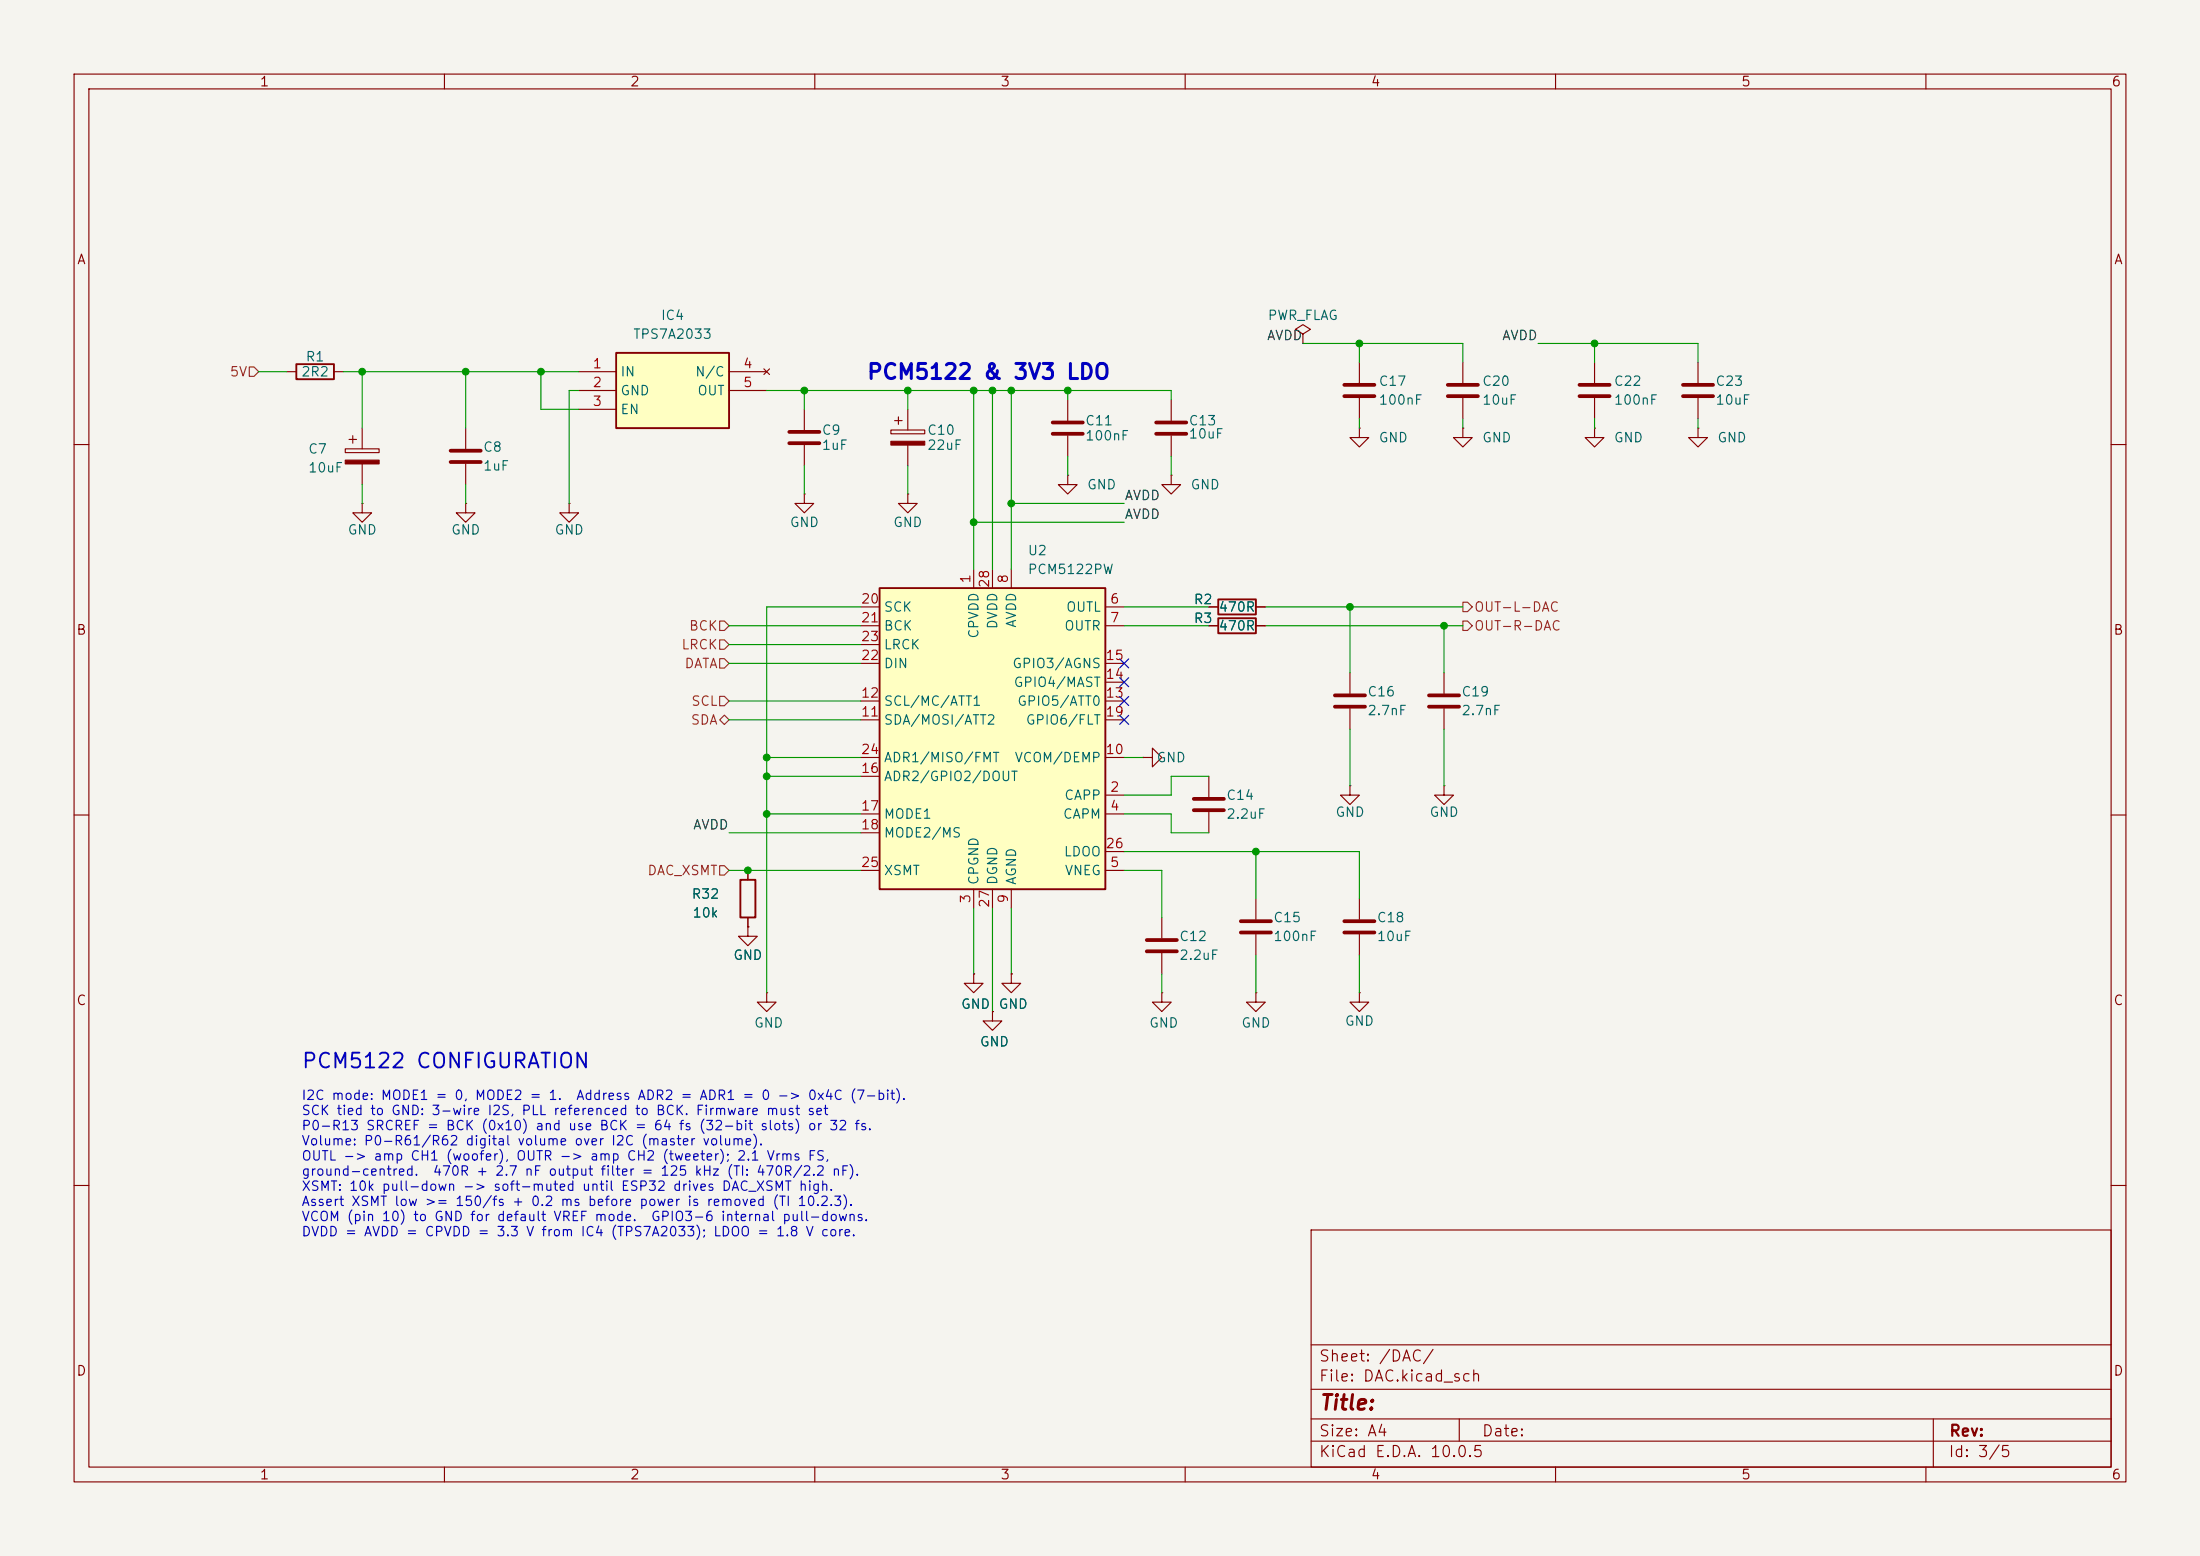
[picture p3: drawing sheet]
<svg xmlns="http://www.w3.org/2000/svg" width="297mm" height="210mm" viewBox="0 0 297 210" stroke-linecap="round" stroke-linejoin="round" font-family="sans-serif">
<path d="M0 0h297v210h-297z" fill="#f5f4ef" stroke="#f5f4ef" stroke-width=".14"/>
<g fill="none" stroke="#840000" stroke-width=".15">
<path d="M10 10h277v190h-277zM12 12h273v186h-273zM60 10v2M110 10v2M160 10v2M210 10v2M260 10v2M175.9 45.1l1-.6-1-.7-1 .7 1 .6v1.3M175.9 46.4h.1M10 60h2M285 60h2M10 110h2"/>
<path d="M182.2 106v1.3h1.3l-1.3 1.3-1.2-1.3h1.2M182.2 106h.1M285 110h2M10 160h2M177 166h108v32h-108zM285 160h2M60 198v2M110 198v2M160 198v2M177 194.5h108M177 191.5h108M177 187.5h108"/>
<path d="M177 181.5h108M197 191.5v3M210 198v2M260 198v2M261 191.5v6.5"/>
</g>
<path d="M83.2 47.6h15.2v10.2h-15.2z" fill="#ffffc2"/>
<path d="M40 49.1h5.1v2.1h-5.1zM83.2 47.6h15.2v10.2h-15.2zM164.5 83.4h5v2.1h-5zM99.9 118.7h2.1v5.1h-2.1z" fill="none" stroke="#840000" stroke-width=".25"/>
<g fill="none" stroke="#840000" stroke-width=".15">
<path d="M38.7 50.2h1.3M45.1 50.2h1.3M47.1 59.3h1M47.6 58.8v1M48.9 57.8v2.8M62.9 57.8v2.8M78.1 50.2h5.1M78.1 52.7h5.1M78.1 55.2h5.1M98.4 50.2h5.1M98.4 52.7h5.1M103.1 49.8l.8 .7"/>
<path d="M103.9 49.8l-.8 .7M120.3 58h4.5v.5h-4.5zM120.8 56.8h1M121.3 56.3v1M122.6 55.2v2.8M158.1 54v2.8M158.1 58.8v2.8M46.6 60.6h4.6v.5h-4.6zM48.9 67.9v1.3h1.3l-1.3 1.3-1.3-1.3h1.3M48.9 67.9h.1M48.9 62.6v2.8M62.9 67.9v1.3h1.2l-1.2 1.3-1.3-1.3h1.3"/>
<path d="M62.9 67.9h.1M62.9 62.6v2.8M122.6 66.7v1.2h1.2l-1.2 1.3-1.3-1.3h1.3M122.6 66.7h.1M122.6 60.1v2.8M158.1 64.1v1.3h1.3l-1.3 1.3-1.3-1.3h1.3M158.1 64.1h.1M163.2 84.5h1.3M169.5 84.5h1.3M182.2 90.8v2.8M182.2 95.6v2.8M194.9 90.8v2.8"/>
<path d="M194.9 95.6v2.8M101 117.5v1.2M163.2 104.8v2.8M163.2 109.6v2.8M101 123.8v1.3M103.5 134v1.3h1.3l-1.3 1.2-1.3-1.2h1.3M103.5 134h.1M131.4 131.4v1.3h1.3l-1.3 1.3-1.2-1.3h1.2M131.4 131.4h.1M134 136.5v1.3h1.3l-1.3 1.3-1.3-1.3h1.3M134 136.5h.1M136.5 131.4v1.3h1.3l-1.3 1.3-1.2-1.3h1.2"/>
<path d="M136.5 131.4h.1M156.8 134v1.3h1.3l-1.3 1.2-1.2-1.2h1.2M156.8 134h.1M156.8 123.8v2.8M156.8 128.7v2.7M169.5 134v1.3h1.3l-1.3 1.2-1.2-1.2h1.2M169.5 134h.1M169.5 121.3v2.8M169.5 126.1v2.8M183.5 134v1.3h1.3l-1.3 1.2-1.3-1.2h1.3M183.5 134h.1M183.5 121.3v2.8"/>
<path d="M183.5 126.1v2.8"/>
</g>
<g fill="none" stroke="#840000" stroke-width=".51">
<path d="M156.1 57h4M156.1 58.5h4M60.8 60.8h4.1M60.8 62.4h4.1M180.2 93.9h4.1M180.2 95.4h4.1M192.9 93.9h4.1M192.9 95.4h4.1M161.2 107.8h4M161.2 109.3h4M154.8 126.9h4.1M154.8 128.4h4.1"/>
<path d="M167.5 124.3h4.1M167.5 125.9h4.1M181.5 124.3h4M181.5 125.9h4"/>
</g>
<g fill="#840000" stroke="#840000" stroke-width=".15">
<path d="M120.3 59.6h4.5v.5h-4.5z"/>
<path d="M46.6 62.1h4.6v.5h-4.6z"/>
</g>
<path d="M118.7 79.4h30.5v40.6h-30.5z" fill="#ffffc2"/>
<path d="M118.7 79.4h30.5v40.6h-30.5zM164.5 80.9h5v2h-5z" fill="none" stroke="#840000" stroke-width=".25"/>
<g fill="none" stroke="#840000" stroke-width=".15">
<path d="M108.6 55.2v2.8M144.1 54v2.8M144.1 58.8v2.8M183.5 57.8v1.3h1.3l-1.3 1.2-1.3-1.2h1.3M183.5 57.8h.1M183.5 48.9v2.8M183.5 53.7v2.8M197.5 57.8v1.3h1.3l-1.3 1.2-1.3-1.2h1.3M197.5 57.8h.1M197.5 48.9v2.8M197.5 53.7v2.8M215.3 57.8v1.3h1.2l-1.2 1.2-1.3-1.2h1.3"/>
<path d="M215.3 57.8h.1M215.3 48.9v2.8M215.3 53.7v2.8M229.2 57.8v1.3h1.3l-1.3 1.2-1.2-1.2h1.2M229.2 57.8h.1M229.2 48.9v2.8M229.2 53.7v2.8M76.8 67.9v1.3h1.3l-1.3 1.3-1.2-1.3h1.2M76.8 67.9h.1M108.6 66.7v1.2h1.3l-1.3 1.3-1.3-1.3h1.3M108.6 66.7h.1M108.6 60.1v2.8"/>
<path d="M131.4 76.8v2.6M134 76.8v2.6M136.5 76.8v2.6M144.1 64.1v1.3h1.3l-1.3 1.3-1.2-1.3h1.2M144.1 64.1h.1M116.2 81.9h2.5M116.2 84.5h2.5M116.2 97.2h2.5M116.2 94.6h2.5M116.2 89.5h2.5M116.2 87h2.5M149.2 81.9h2.6"/>
<path d="M149.2 84.5h2.6M149.2 97.2h2.6M149.2 94.6h2.6M149.2 92.1h2.6M149.2 89.5h2.6M163.2 81.9h1.3M163.2 84.5h1.3M169.5 81.9h1.3M169.5 84.5h1.3M101 117.5v1.2M116.2 109.9h2.5M116.2 117.5h2.5"/>
<path d="M116.2 102.2h2.5M116.2 104.8h2.5M116.2 112.4h2.5M149.2 107.3h2.6M149.2 109.9h2.6M149.2 117.5h2.6M149.2 102.2h2.6M149.2 114.9h2.6M154.3 102.2h1.3v-1.2l1.2 1.2-1.2 1.3v-1.3M154.3 102.2h.1M194.9 106v1.3h1.3l-1.3 1.3-1.2-1.3h1.2M194.9 106h.1"/>
<path d="M101 125.1v1.3h1.2l-1.2 1.2-1.3-1.2h1.3M101 125.1h.1M101 123.8v1.3M131.4 131.4h.1M131.4 120v2.6M134 136.5h.1M134 120v2.6M136.5 131.4h.1M136.5 120v2.6"/>
</g>
<path d="M106.6 58.3h4M106.6 59.8h4M142.1 57h4.1M142.1 58.5h4.1M181.5 51.9h4M181.5 53.5h4M195.5 51.9h4M195.5 53.5h4M213.2 51.9h4.1M213.2 53.5h4.1M227.2 51.9h4.1M227.2 53.5h4.1" fill="none" stroke="#840000" stroke-width=".51"/>
<path d="M33.7 49.5h.6l.6 .7-.6 .6h-.6zM97.2 88.9h.6l.6 .6-.6 .7h-.6zM97.2 94h.6l.6 .6-.6 .7h-.6zM97.2 83.8h.6l.6 .7-.6 .6h-.6zM97.2 86.4h.6l.6 .6-.6 .6h-.6zM97.2 97.2l.6-.7 .6 .7-.6 .6zM197.5 83.8h.6l.7 .7-.7 .6h-.6zM197.5 81.3h.6l.7 .6-.7 .7h-.6zM97.2 116.8h.6l.6 .7-.6 .6h-.6z" fill="none" stroke="#725600" stroke-width=".15"/>
<g fill="none" stroke="#009600" stroke-width=".15">
<path d="M34.9 50.2h3.8M46.4 50.2h31.7M48.9 50.2v7.6M62.9 50.2v7.6M73 50.2v5h5.1M78.1 52.7h-1.3v15.2M103.5 52.7h54.6v1.3M108.6 52.7v2.5M122.6 52.7v2.5M131.4 52.7v24.1M134 52.7v24.1M136.5 52.7v24.1"/>
<path d="M144.1 52.7v1.3M175.9 46.4h21.6v2.5M183.5 46.4v2.5M183.5 56.5v1.3M197.5 56.5v1.3M207.6 46.4h21.6v2.5M215.3 46.4v2.5M215.3 56.5v1.3M229.2 56.5v1.3M48.9 65.4v2.5M62.9 65.4v2.5M108.6 62.9v3.8"/>
<path d="M122.6 62.9v3.8M131.4 70.5h20.4M136.5 67.9h15.3M144.1 61.6v2.5M158.1 61.6v2.5M98.4 87h17.8M98.4 89.5h17.8M98.4 94.6h17.8M98.4 84.5h17.8M98.4 97.2h17.8M116.2 81.9h-12.7v52.1M151.8 81.9h11.4"/>
<path d="M151.8 84.5h11.4M170.8 81.9h26.7M170.8 84.5h26.7M182.2 81.9v8.9M182.2 98.4v7.6M194.9 84.5v6.3M194.9 98.4v7.6M98.4 112.4h17.8M98.4 117.5h17.8M103.5 104.8h12.7M103.5 109.9h12.7M103.5 102.2h12.7"/>
<path d="M151.8 109.9h6.3v2.5h5.1M151.8 114.9h31.7v6.4M151.8 117.5h5v6.3M151.8 102.2h2.5M163.2 104.8h-5.1v2.5h-6.3M169.5 114.9v6.4M131.4 122.6v8.8M134 122.6v13.9M136.5 122.6v8.8M156.8 131.4v2.6M169.5 128.9v5.1M183.5 128.9v5.1"/>
</g>
<path d="M151.2 96.5l1.2 1.3M151.2 88.9l1.2 1.2M151.2 91.5l1.2 1.2M151.2 94l1.2 1.2M152.4 96.5l-1.2 1.3M152.4 88.9l-1.2 1.2M152.4 91.5l-1.2 1.2M152.4 94l-1.2 1.2" fill="none" stroke="#000084" stroke-width=".15"/>
<g fill="#009600" stroke="#009600" stroke-width=".14">
<circle cx="48.9" cy="50.2" r=".46"/>
<circle cx="101" cy="117.5" r=".46"/>
<circle cx="103.5" cy="109.9" r=".46"/>
<circle cx="103.5" cy="102.2" r=".46"/>
<circle cx="103.5" cy="104.8" r=".46"/>
<circle cx="194.9" cy="84.5" r=".46"/>
<circle cx="215.3" cy="46.4" r=".46"/>
<circle cx="183.5" cy="46.4" r=".46"/>
<circle cx="136.5" cy="52.7" r=".46"/>
<circle cx="131.4" cy="52.7" r=".46"/>
<circle cx="134" cy="52.7" r=".46"/>
<circle cx="122.6" cy="52.7" r=".46"/>
<circle cx="62.9" cy="50.2" r=".46"/>
<circle cx="73" cy="50.2" r=".46"/>
<circle cx="108.6" cy="52.7" r=".46"/>
<circle cx="144.1" cy="52.7" r=".46"/>
<circle cx="131.4" cy="70.5" r=".46"/>
<circle cx="136.5" cy="67.9" r=".46"/>
<circle cx="182.2" cy="81.9" r=".46"/>
<circle cx="169.5" cy="114.9" r=".46"/>
</g>
<g font-size="2" fill="#0000c2">
<text x="116.9" y="51.7">PCM5122 &amp; 3V3 LDO</text>
<text x="40.6" y="144.7">PCM5122 CONFIGURATION</text>
</g>
<text font-size="2" fill="#840000" x="178" y="190.8">Title:</text>
<g font-size="1.5" fill="#840000">
<text x="178" y="184.1">Sheet: /DAC/</text>
<text x="178" y="186.8">File: DAC.kicad_sch</text>
<text x="178" y="197">KiCad E.D.A. 10.0.5</text>
<text x="178" y="194.2">Size: A4</text>
<text x="200" y="194.2">Date:</text>
<text x="263" y="197">Id: 3/5</text>
<text x="263" y="194.2">Rev:</text>
</g>
<g font-size="1.3" fill="#840000">
<text x="35" y="12">1</text>
<text x="85" y="12">2</text>
<text x="135" y="12">3</text>
<text x="185" y="12">4</text>
<text x="235" y="12">5</text>
<text x="285" y="12">6</text>
<text x="10.3" y="36">A</text>
<text x="285.3" y="36">A</text>
<text x="10.2" y="86">B</text>
<text x="285.2" y="86">B</text>
<text x="10.2" y="136">C</text>
<text x="285.2" y="136">C</text>
<text x="10.2" y="186">D</text>
<text x="285.2" y="186">D</text>
<text x="35" y="200">1</text>
<text x="85" y="200">2</text>
<text x="135" y="200">3</text>
<text x="185" y="200">4</text>
<text x="235" y="200">5</text>
<text x="285" y="200">6</text>
</g>
<g font-size="1.3" fill="#006464">
<text x="85.4" y="46">TPS7A2033</text>
<text x="89.1" y="43.5">IC4</text>
<text x="171.1" y="43.5">PWR_FLAG</text>
<text x="40.6" y="51.1">2R2</text>
<text x="41.2" y="49.1">R1</text>
<text x="83.7" y="51.1">IN</text>
<text x="83.7" y="53.7">GND</text>
<text x="93.8" y="51.1">N/C</text>
<text x="94.1" y="53.7">OUT</text>
<text x="186" y="52.4">C17</text>
<text x="200" y="52.4">C20</text>
<text x="217.8" y="52.4">C22</text>
<text x="231.5" y="52.4">C23</text>
<text x="83.7" y="56.2">EN</text>
<text x="110.9" y="59">C9</text>
<text x="125.1" y="59">C10</text>
<text x="146.4" y="57.7">C11</text>
<text x="146.4" y="59.8">100nF</text>
<text x="160.4" y="57.7">C13</text>
<text x="160.4" y="59.5">10uF</text>
<text x="186" y="54.9">100nF</text>
<text x="200" y="54.9">10uF</text>
<text x="217.8" y="54.9">100nF</text>
<text x="231.5" y="54.9">10uF</text>
<text x="41.5" y="61.5">C7</text>
<text x="41.5" y="64.1">10uF</text>
<text x="65.1" y="61.3">C8</text>
<text x="65.1" y="63.8">1uF</text>
<text x="110.9" y="61">1uF</text>
<text x="125.1" y="61">22uF</text>
<text x="186" y="60">GND</text>
<text x="200" y="60">GND</text>
<text x="217.8" y="60">GND</text>
<text x="231.8" y="60">GND</text>
<text x="106.5" y="71.4">GND</text>
<text x="120.5" y="71.4">GND</text>
<text x="146.7" y="66.4">GND</text>
<text x="160.6" y="66.4">GND</text>
<text x="46.8" y="72.5">GND</text>
<text x="60.8" y="72.5">GND</text>
<text x="74.8" y="72.5">GND</text>
<text x="138.7" y="75.3">U2</text>
<text x="138.7" y="77.8">PCM5122PW</text>
<text x="119.2" y="82.9">SCK</text>
<text x="143.8" y="82.9">OUTL</text>
<text x="161.1" y="81.9">R2</text>
<text x="164.4" y="82.9">470R</text>
<text x="119.2" y="85.4">BCK</text>
<text x="119.2" y="88">LRCK</text>
<text x="132.4" y="86.3" transform="rotate(-90 132.4 86.3)">CPVDD</text>
<text x="134.9" y="85" transform="rotate(-90 134.9 85)">DVDD</text>
<text x="137.5" y="84.8" transform="rotate(-90 137.5 84.8)">AVDD</text>
<text x="143.6" y="85.4">OUTR</text>
<text x="161.1" y="84.4">R3</text>
<text x="164.4" y="85.4">470R</text>
<text x="119.2" y="95.6">SCL/MC/ATT1</text>
<text x="119.2" y="90.5">DIN</text>
<text x="136.6" y="90.5">GPIO3/AGNS</text>
<text x="136.8" y="93">GPIO4/MAST</text>
<text x="137.2" y="95.6">GPIO5/ATT0</text>
<text x="184.5" y="94.3">C16</text>
<text x="197.2" y="94.3">C19</text>
<text x="119.2" y="98.1">SDA/MOSI/ATT2</text>
<text x="138.4" y="98.1">GPIO6/FLT</text>
<text x="184.5" y="96.8">2.7nF</text>
<text x="197.2" y="96.8">2.7nF</text>
<text x="119.2" y="105.7">ADR2/GPIO2/DOUT</text>
<text x="119.2" y="103.2">ADR1/MISO/FMT</text>
<text x="136.9" y="103.2">VCOM/DEMP</text>
<text x="156.1" y="103.2">GND</text>
<text x="119.2" y="110.8">MODE1</text>
<text x="119.2" y="113.4">MODE2/MS</text>
<text x="143.4" y="110.8">CAPM</text>
<text x="143.6" y="108.3">CAPP</text>
<text x="165.5" y="108.3">C14</text>
<text x="165.5" y="110.8">2.2uF</text>
<text x="180.2" y="110.6">GND</text>
<text x="192.9" y="110.6">GND</text>
<text x="119.2" y="118.4">XSMT</text>
<text x="132.4" y="119.5" transform="rotate(-90 132.4 119.5)">CPGND</text>
<text x="134.9" y="119.5" transform="rotate(-90 134.9 119.5)">DGND</text>
<text x="137.5" y="119.5" transform="rotate(-90 137.5 119.5)">AGND</text>
<text x="143.5" y="115.9">LDOO</text>
<text x="143.7" y="118.4">VNEG</text>
<text x="93.3" y="121.6">R32</text>
<text x="93.4" y="124.2">10k</text>
<text x="171.8" y="124.8">C15</text>
<text x="185.8" y="124.8">C18</text>
<text x="98.9" y="129.9">GND</text>
<text x="159.1" y="127.3">C12</text>
<text x="159.1" y="129.9">2.2uF</text>
<text x="171.8" y="127.3">100nF</text>
<text x="185.8" y="127.3">10uF</text>
<text x="129.7" y="136.5">GND</text>
<text x="134.7" y="136.5">GND</text>
<text x="101.7" y="139">GND</text>
<text x="132.2" y="141.6">GND</text>
<text x="155.1" y="139">GND</text>
<text x="167.5" y="139">GND</text>
<text x="181.5" y="138.8">GND</text>
</g>
<g font-size="1.3" fill="#0f0f0f">
<text x="171" y="46.2">AVDD</text>
<text x="202.7" y="46.2">AVDD</text>
<text x="151.7" y="70.4">AVDD</text>
<text x="151.7" y="67.8">AVDD</text>
<text x="93.5" y="112.3">AVDD</text>
</g>
<g font-size="1.3" fill="#725600">
<text x="30.9" y="51.1">5V</text>
<text x="198.9" y="82.9">OUT-L-DAC</text>
<text x="91.9" y="88">LRCK</text>
<text x="92.9" y="85.4">BCK</text>
<text x="198.9" y="85.4">OUT-R-DAC</text>
<text x="92.3" y="90.5">DATA</text>
<text x="93.2" y="95.6">SCL</text>
<text x="93.2" y="98.1">SDA</text>
<text x="87.3" y="118.4">DAC_XSMT</text>
</g>
<g font-size="1.3" fill="#a90000">
<text x="79.9" y="50">1</text>
<text x="79.9" y="52.6">2</text>
<text x="100.2" y="50">4</text>
<text x="100.2" y="52.6">5</text>
<text x="79.9" y="55.1">3</text>
<text x="116.1" y="81.8">20</text>
<text x="131.3" y="78.8" transform="rotate(-90 131.3 78.8)">1</text>
<text x="133.9" y="79.4" transform="rotate(-90 133.9 79.4)">28</text>
<text x="136.4" y="78.8" transform="rotate(-90 136.4 78.8)">8</text>
<text x="149.8" y="81.8">6</text>
<text x="116.1" y="84.3">21</text>
<text x="116.1" y="89.4">22</text>
<text x="116.1" y="86.9">23</text>
<text x="149.2" y="89.4">15</text>
<text x="149.8" y="84.3">7</text>
<text x="116.1" y="94.5">12</text>
<text x="149.2" y="94.5">13</text>
<text x="149.2" y="91.9">14</text>
<text x="116.1" y="97">11</text>
<text x="149.2" y="97">19</text>
<text x="116.1" y="104.6">16</text>
<text x="116.1" y="102.1">24</text>
<text x="149.2" y="102.1">10</text>
<text x="149.8" y="107.2">2</text>
<text x="116.1" y="109.7">17</text>
<text x="116.1" y="112.3">18</text>
<text x="149.8" y="109.7">4</text>
<text x="116.1" y="117.3">25</text>
<text x="149.2" y="114.8">26</text>
<text x="149.8" y="117.3">5</text>
<text x="131.3" y="122" transform="rotate(-90 131.3 122)">3</text>
<text x="133.9" y="122.6" transform="rotate(-90 133.9 122.6)">27</text>
<text x="136.4" y="122" transform="rotate(-90 136.4 122)">9</text>
</g>
<g font-size="1.3" fill="#0000c2">
<text x="40.6" y="148.8">I2C mode: MODE1 = 0, MODE2 = 1.</text>
<text x="77.7" y="148.8">Address ADR2 = ADR1 = 0 -&gt; 0x4C (7-bit).</text>
<text x="40.6" y="150.8">SCK tied to GND: 3-wire I2S, PLL referenced to BCK. Firmware must set</text>
<text x="40.6" y="152.9">P0-R13 SRCREF = BCK (0x10) and use BCK = 64 fs (32-bit slots) or 32 fs.</text>
<text x="40.6" y="154.9">Volume: P0-R61/R62 digital volume over I2C (master volume).</text>
<text x="40.6" y="157">OUTL -&gt; amp CH1 (woofer), OUTR -&gt; amp CH2 (tweeter); 2.1 Vrms FS,</text>
<text x="40.6" y="159">ground-centred.</text>
<text x="40.6" y="161">XSMT: 10k pull-down -&gt; soft-muted until ESP32 drives DAC_XSMT high.</text>
<text x="58.3" y="159">470R + 2.7 nF output filter = 125 kHz (TI: 470R/2.2 nF).</text>
<text x="40.6" y="163.1">Assert XSMT low &gt;= 150/fs + 0.2 ms before power is removed (TI 10.2.3).</text>
<text x="40.6" y="165.1">VCOM (pin 10) to GND for default VREF mode.</text>
<text x="40.6" y="167.2">DVDD = AVDD = CPVDD = 3.3 V from IC4 (TPS7A2033); LDOO = 1.8 V core.</text>
<text x="87.8" y="165.1">GPIO3-6 internal pull-downs.</text>
</g>
</svg>
